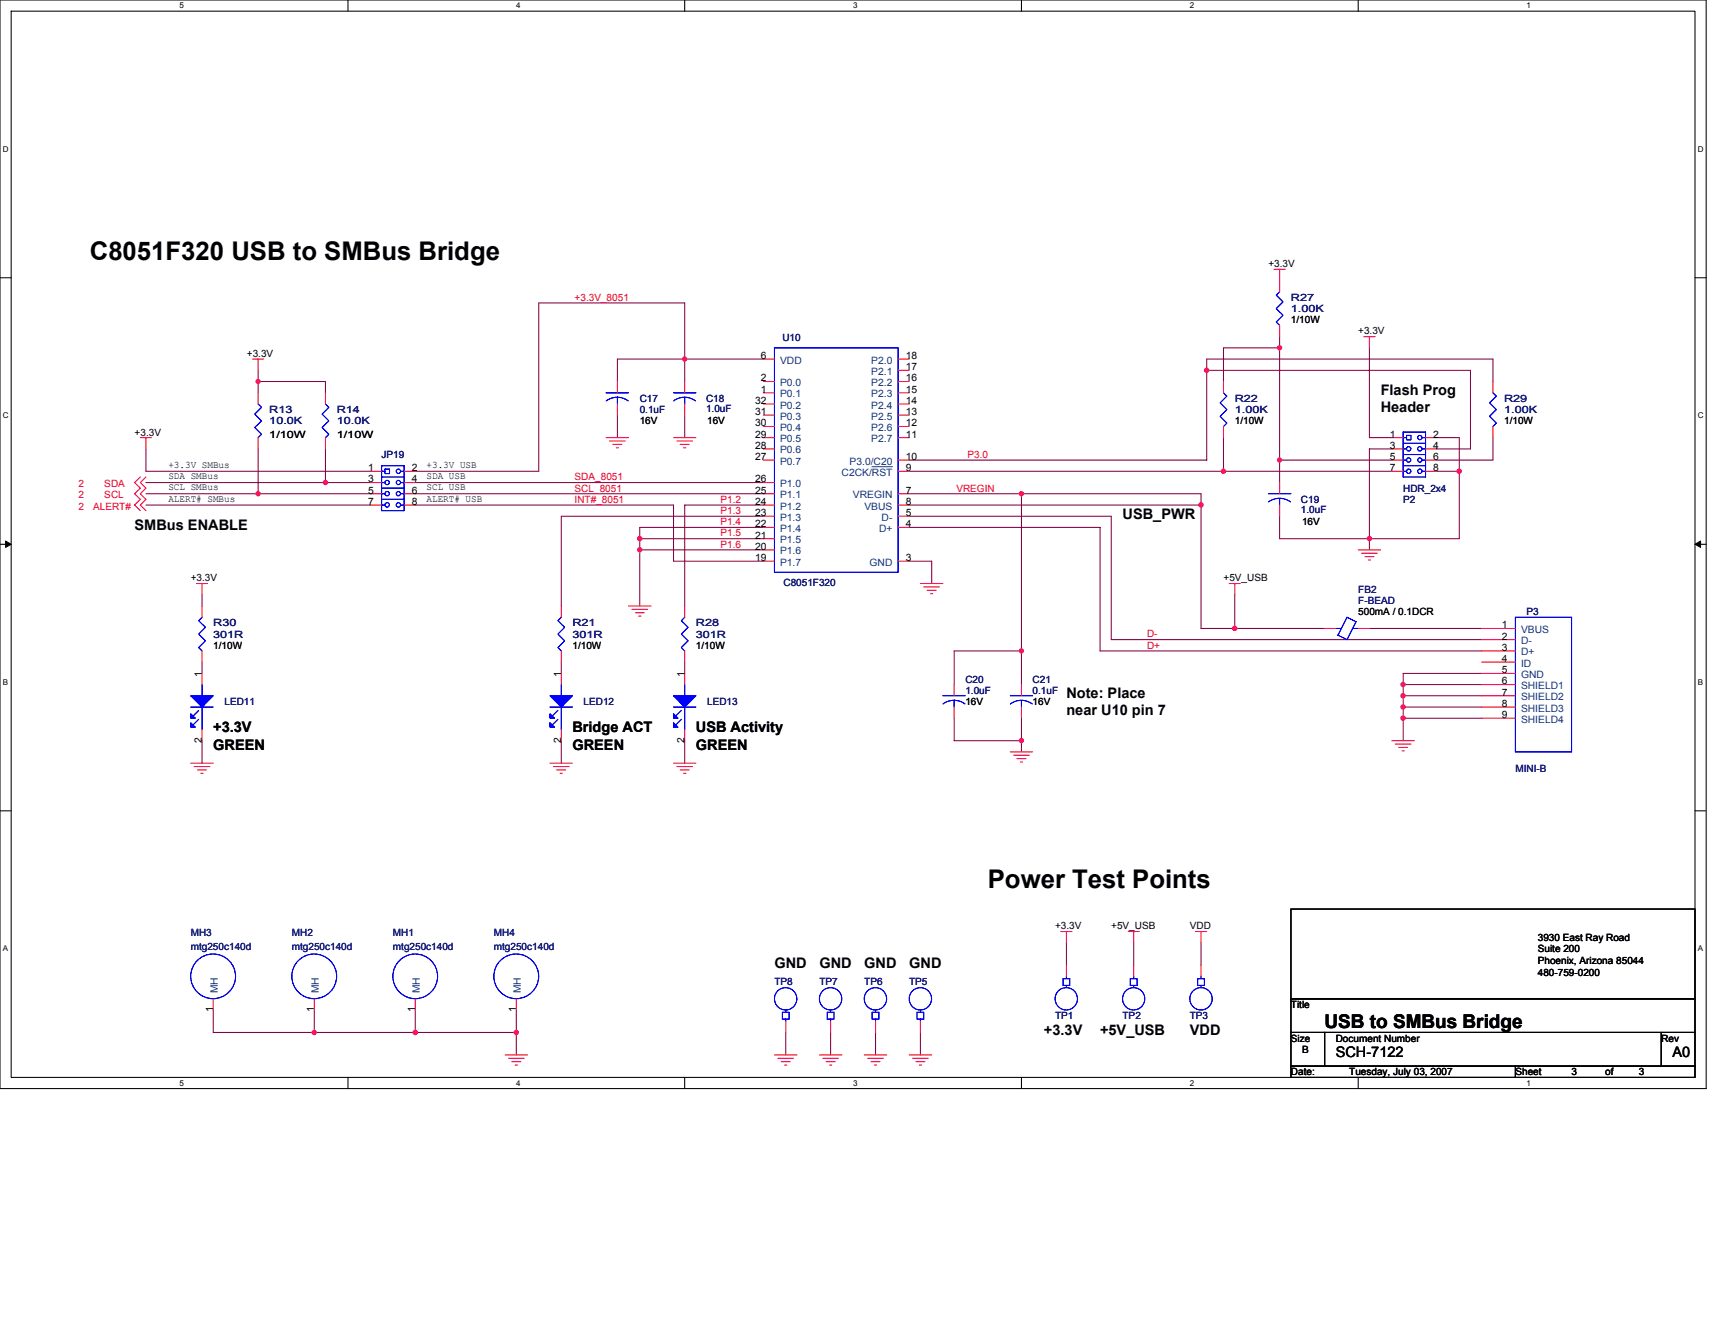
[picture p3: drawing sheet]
<svg xmlns="http://www.w3.org/2000/svg" width="279mm" height="216mm" viewBox="0 0 279 216" stroke-linecap="round" stroke-linejoin="round" font-family="sans-serif">
<path d="M0 0h278v177.4h-278zM1.8 1.8h274.3v173.8h-274.3z" fill="none" stroke="#000" stroke-width=".17"/>
<g fill="#fff">
<path d="M29.3 .2h.7v1.5h-.7z"/>
<path d="M29.3 175.7h.7v1.5h-.7z"/>
</g>
<path d="M56.7 0v1.8M56.7 175.6v1.8" fill="none" stroke="#000" stroke-width=".17"/>
<g fill="#fff">
<path d="M84.1 .2h.7v1.5h-.7z"/>
<path d="M84.1 175.7h.7v1.5h-.7z"/>
</g>
<path d="M111.5 0v1.8M111.5 175.6v1.8" fill="none" stroke="#000" stroke-width=".17"/>
<g fill="#fff">
<path d="M139 .2h.7v1.5h-.7z"/>
<path d="M139 175.7h.7v1.5h-.7z"/>
</g>
<path d="M166.4 0v1.8M166.4 175.6v1.8" fill="none" stroke="#000" stroke-width=".17"/>
<g fill="#fff">
<path d="M193.8 .2h.8v1.5h-.8z"/>
<path d="M193.8 175.7h.8v1.5h-.8z"/>
</g>
<path d="M221.3 0v1.8M221.3 175.6v1.8" fill="none" stroke="#000" stroke-width=".17"/>
<g fill="#fff">
<path d="M248.7 .2h.7v1.5h-.7z"/>
<path d="M248.7 175.7h.7v1.5h-.7z"/>
<path d="M.5 23.5h.9v1.5h-.9z"/>
<path d="M276.6 23.5h1v1.5h-1z"/>
<path d="M.5 67h.9v1.4h-.9z"/>
<path d="M276.6 67h1v1.4h-1z"/>
</g>
<path d="M0 45.3h1.8M276.1 45.3h1.9" fill="none" stroke="#000" stroke-width=".17"/>
<g fill="#fff">
<path d="M.5 110.4h.8v1.5h-.8z"/>
<path d="M276.6 110.4h.9v1.5h-.9z"/>
</g>
<path d="M0 88.7h1.8M276.1 88.7h1.9" fill="none" stroke="#000" stroke-width=".17"/>
<path d="M.9 88.2l.9 .5-.9 .5zM276.1 88.7l1-.5v1z" fill="#000" stroke="#000" stroke-width=".16"/>
<g fill="#fff">
<path d="M.5 153.8h.8v1.5h-.8z"/>
<path d="M276.6 153.8h.9v1.5h-.9z"/>
</g>
<path d="M0 132.1h1.8M276.1 132.1h1.9M210.3 148.1h65.8v14.7h-65.8zM210.3 162.8h65.8v5.4h-65.8zM210.3 168.2h5.5v5.5h-5.5zM210.3 173.7h36.6v1.9h-36.6zM215.8 168.2h54.9v5.5h-54.9zM246.9 173.7h29.2v1.9h-29.2zM270.7 168.2h5.4v5.5h-5.4z" fill="none" stroke="#000" stroke-width=".17"/>
<g fill="none" stroke="#800040" stroke-width=".17">
<path d="M124.4 58.5h-12.9v-9.1h-23.7v27.4h-20.2M208.5 54.9v23.7M208.5 56.7h-9.2v5.5M223.1 56.7v14.6h3.7M23.8 78.6h36.5M23.8 73.2v3.6h36.5M42.1 62.2h10.9v1.8M42.1 60.3v3.7M42.1 73.2v7.3M53 73.2v5.4M67.6 78.6h56.8M100.6 62.2v-3.7h10.9v3.7"/>
<path d="M100.6 67.6v3.7M111.5 67.6v3.7M148.1 76.8h78.7M196.6 60.3h43v12.9h-5.5M199.3 71.3v5.5M208.5 75h18.3M226.8 73.2h-3.7v16.4M234.1 71.3h3.6v16.5h-29.2v-3.7M234.1 76.8h3.6M243.2 62.2v-3.7h-46.6v16.5h-48.5M243.2 71.3v3.7h-9.1M23.8 82.3h36.5"/>
<path d="M23.8 80.5h36.5M32.9 96.9v1.8M67.6 82.3h42.1v9.1h14.7M67.6 80.5h56.8M104.2 87.8h20.2M104.2 89.6h20.2M124.4 85.9h-20.2v12.8M124.4 84.1h-33v14.6M124.4 82.3h-12.9v16.4M148.1 80.5h47.6v21.9h20.1M148.1 85.9h31.1v20.2h62.2M148.1 84.1h32.9v20.1h60.4"/>
<path d="M148.1 82.3h47.6M148.1 91.4h3.7v3.7M166.4 80.5v31M201.2 96.9v5.5M32.9 107.9v1.8M91.4 107.9v1.8M111.5 107.9v1.8M155.4 117v3.7h11M166.4 106.1h-11v5.4M166.4 117v5.5M223.1 102.4h18.3M228.6 113.4v1.8h12.8"/>
<path d="M228.6 115.2v1.8h12.8M228.6 111.5h12.8M228.6 117v3.7M228.6 113.4h12.8M241.4 109.7h-12.8v3.7M32.9 120.7v3.7M91.4 120.7v3.7M111.5 120.7v3.7M173.7 153.6v3.7M184.7 153.6v3.7M195.7 153.6v3.7M34.7 164.6v3.6h49.4"/>
<path d="M51.2 164.6v3.6M67.6 164.6v3.6M84.1 164.6v7.3M128 168.2v3.7M135.3 168.2v3.7M142.6 168.2v3.7M149.9 168.2v3.7"/>
</g>
<g fill="#f0f" stroke="#f0f" stroke-width=".17">
<circle cx="111.5" cy="58.5" r=".36"/>
<circle cx="104.2" cy="89.6" r=".36"/>
<circle cx="53" cy="78.6" r=".35"/>
<circle cx="42" cy="80.4" r=".35"/>
<circle cx="195.7" cy="82.3" r=".36"/>
<circle cx="201.2" cy="102.4" r=".36"/>
<circle cx="104.2" cy="87.8" r=".36"/>
<circle cx="228.6" cy="111.5" r=".36"/>
<circle cx="228.6" cy="117" r=".36"/>
<circle cx="208.5" cy="75" r=".35"/>
<circle cx="208.5" cy="56.7" r=".35"/>
<circle cx="223.1" cy="87.8" r=".36"/>
<circle cx="228.6" cy="113.4" r=".36"/>
<circle cx="228.6" cy="115.2" r=".36"/>
<circle cx="166.4" cy="106.1" r=".35"/>
<circle cx="196.6" cy="60.3" r=".36"/>
<circle cx="199.3" cy="76.8" r=".36"/>
<circle cx="166.4" cy="120.7" r=".35"/>
<circle cx="237.7" cy="76.8" r=".36"/>
<circle cx="166.4" cy="80.4" r=".35"/>
<circle cx="42" cy="62.2" r=".35"/>
<circle cx="84.1" cy="168.2" r=".36"/>
<circle cx="67.6" cy="168.2" r=".36"/>
<circle cx="51.2" cy="168.2" r=".36"/>
</g>
<g fill="none" stroke="#f00" stroke-width=".17">
<path d="M41.1 58.5h1.9M42.1 58.5v1.8M124.4 58.5h1.8M146.3 58.5h1.8M207.6 43.9h1.8M208.5 43.9v3.6M208.5 53v1.9M222.2 54.9h1.8M223.1 54.9v1.8M22.9 71.3h1.8M22.9 77.7l-1 .9 1 .9-1 1 1 .9-1 .9 1 .9M23.8 71.3v1.9"/>
<path d="M23.8 77.7l-.9 .9 .9 .9-.9 1 .9 .9-.9 .9 .9 .9M42.1 64v1.8M42.1 71.3v1.9M53 64v1.8M53 71.3v1.9M60.3 76.8h1.9M60.3 78.6h1.9M65.8 76.8h1.8M65.8 78.6h1.8M98.7 71.3h3.7M99.3 71.9h2.6M99.8 72.4h1.5"/>
<path d="M100.4 73h.4M100.6 62.2v1.8M100.6 65.8v1.8M109.7 71.3h3.7M110.3 71.9h2.5M110.8 72.4h1.5M111.4 73h.3M111.5 62.2v1.8M111.5 65.8v1.8M124.4 71.3h1.8M124.4 73.2h1.8M124.4 75h1.8"/>
<path d="M124.4 62.2h1.8M124.4 64h1.8M124.4 65.8h1.8M124.4 67.6h1.8M124.4 69.5h1.8M124.4 78.6h1.8M146.3 71.3h1.8M146.3 75h1.8M146.3 76.8h1.8M146.3 62.2h1.8M146.3 64h1.8M146.3 65.8h1.8"/>
<path d="M146.3 67.6h1.8M146.3 69.5h1.8M146.3 60.3h1.8M199.3 62.2v1.8M199.3 69.5v1.8M208.5 78.6v1.9M226.8 71.3h1.8M226.8 73.2h1.8M226.8 75h1.8M226.8 76.8h1.8M232.2 71.3h1.9M232.2 73.2h1.9"/>
<path d="M232.2 75h1.9M232.2 76.8h1.9M243.2 62.2v1.8M243.2 69.5v1.8M32 95.1h1.8M32.9 95.1v1.8M32.9 98.7v1.9M60.3 80.5h1.9M60.3 82.3h1.9M65.8 80.5h1.8M65.8 82.3h1.8M91.4 98.7v1.9"/>
<path d="M102.4 98.7h3.7M103 99.3h2.5M103.5 99.8h1.5M111.5 98.7v1.9M124.4 89.6h1.8M124.4 91.4h1.8M124.4 80.5h1.8M124.4 82.3h1.8M124.4 84.1h1.8M124.4 85.9h1.8M124.4 87.8h1.8M146.3 91.4h1.8"/>
<path d="M146.3 80.5h1.8M146.3 82.3h1.8M146.3 84.1h1.8M146.3 85.9h1.8M149.9 95.1h3.7M150.5 95.6h2.6M151 96.2h1.5M151.6 96.7h.4M200.2 95.1h1.9M201.2 95.1v1.8M208.5 82.3v1.8M221.3 89.6h3.6"/>
<path d="M221.8 90.1h2.6M222.4 90.7h1.4M222.9 91.2h.4M32.9 106.1v1.8M32.9 109.7v1.8M32.9 118.9v1.8M91.4 106.1v1.8M91.4 109.7v1.8M91.4 118.9v1.8M104.1 100.4h.3M111.5 106.1v1.8M111.5 109.7v1.8"/>
<path d="M111.5 118.9v1.8M155.4 111.5v1.9M155.4 115.2v1.8M166.4 111.5v1.9M166.4 115.2v1.8M215.8 102.4h1.8M221.3 102.4h1.8M241.4 102.4h5.5M241.4 106.1h5.5M241.4 104.2h5.5M241.4 107.9h5.5M241.4 109.7h5.5"/>
<path d="M241.4 111.5h5.5M241.4 113.4h5.5M241.4 115.2h5.5M241.4 117h5.5M31.1 124.4h3.6M31.6 124.9h2.6M32.2 125.5h1.4M32.7 126h.4M89.6 124.4h3.7M90.1 124.9h2.6M90.7 125.5h1.5M91.2 126h.4"/>
<path d="M109.7 124.4h3.7M110.3 124.9h2.5M110.8 125.5h1.5M111.4 126h.3M164.6 122.5h3.6M165.1 123.1h2.6M165.7 123.6h1.5M166.2 124.2h.4M226.8 120.7h3.6M227.3 121.2h2.6M227.9 121.8h1.4M228.4 122.3h.4"/>
<path d="M172.8 151.8h1.8M173.7 151.8v1.8M173.7 157.3v1.8M183.8 151.8h1.8M184.7 151.8v1.8M184.7 157.3v1.8M194.8 151.8h1.8M195.7 151.8v1.8M195.7 157.3v1.8M34.7 162.8v1.8M51.2 162.8v1.8M67.6 162.8v1.8"/>
<path d="M82.3 171.9h3.6M82.8 172.4h2.6M83.4 173h1.5M83.9 173.5h.4M84.1 162.8v1.8M126.2 171.9h3.6M126.7 172.4h2.6M127.3 173h1.4M127.8 173.5h.4M128 166.4v1.8M133.5 171.9h3.7M134 172.4h2.6"/>
<path d="M134.6 173h1.5M135.1 173.5h.4M135.3 166.4v1.8M140.8 171.9h3.7M141.4 172.4h2.5M141.9 173h1.5M142.5 173.5h.3M142.6 166.4v1.8M148.1 171.9h3.7M148.7 172.4h2.5M149.2 173h1.5M149.8 173.5h.3"/>
<path d="M149.9 166.4v1.8"/>
</g>
<g fill="none" stroke="#00f" stroke-width=".17">
<path d="M126.2 56.7h20.1v36.6h-20.1zM208.5 47.5l-.6 .6 1.1 1.1-1.1 1.1 1.1 1.1-1.1 1.1 .6 .5M42.1 65.8l.5 .6-1.1 1.1 1.1 1.1-1.1 1.1 1.1 1.1-.5 .5M53 65.8l.6 .6-1.1 1.1 1.1 1.1-1.1 1.1 1.1 1.1-.6 .5M62.2 79.5h3.6M62.2 75.9h3.6v7.3h-3.6zM62.2 77.7h3.6M62.2 76.8h.5M62.2 78.6h.5M62.7 76.4h.8v.8h-.8zM65.3 78.6h.5M65.3 76.8h.5"/>
<path d="M98.7 64h3.7M98.8 65.3l1-.5 .8-.1 1.1 .2 .6 .4M100.6 64.7v1.1M109.7 64h3.7M109.7 65.3a2.96 2.96 0 0 1 3.6 0M111.5 64.7v1.1M199.3 64l.6 .6-1.1 1 1.1 1.1-1.1 1.1 1.1 1.1-.6 .6M228.6 74.1h3.6M228.6 70.4h3.6v7.3h-3.6zM228.6 72.2h3.6M228.6 71.3h.6M228.6 73.2h.6"/>
<path d="M228.6 75h.6M228.6 75.9h3.6M228.6 76.8h.6M229.2 71h.7v.7h-.7zM231.7 73.2h.5M231.7 71.3h.5M231.7 75h.5M231.7 76.8h.5M243.2 64l.6 .6-1.1 1 1.1 1.1-1.1 1.1 1.1 1.1-.6 .6M62.2 80.5h.5M62.2 81.4h3.6M62.2 82.3h.5"/>
<path d="M65.3 80.5h.5M65.3 82.3h.5M206.7 80.5h3.6M206.7 81.8a2.96 2.96 0 0 1 3.5 0M208.5 81.2v1.1M31.1 115.2h3.6M32.4 115.8l-.9 .9M32.4 117.2l-.9 .9M32.9 100.6l-.5 .5 1.1 1.1-1.1 1.1 1.1 1.1-1.1 1.1 .5 .6M32.9 111.5v1.9M32.9 115.2v3.7M89.6 115.2h3.7"/>
<path d="M90.9 115.8l-.9 .9M90.9 117.2l-.9 .9M91.4 100.6l-.5 .5 1.1 1.1-1.1 1.1 1.1 1.1-1.1 1.1 .5 .6M91.4 111.5v1.9M91.4 115.2v3.7M109.7 115.2h3.7M111 115.8l-.9 .9M111 117.2l-.9 .9M111.5 100.6l-.5 .5 1.1 1.1-1.1 1.1 1.1 1.1-1.1 1.1 .5 .6M111.5 111.5v1.9M111.5 115.2v3.7M153.6 113.4h3.7"/>
<path d="M153.6 114.7l1.1-.5 .7-.1 .8 .1 1 .5M155.4 114.1v1.1M164.6 113.4h3.6M164.6 114.7a2.96 2.96 0 0 1 3.6 0M166.4 114.1v1.1M217.6 102.4h.9M219.5 100.6l1.4 .7-1.4 2.9-1.5-.7zM220.4 102.4h.9M246.9 100.6h9.1v21.9h-9.1zM173.2 159.5h1.1v1.1h-1.1zM173.7 159.1v.4M184.1 159.5h1.2v1.1h-1.2z"/>
<path d="M184.7 159.1v.4M195.1 159.5h1.1v1.1h-1.1zM195.7 159.1v.4M127.5 165h1.1v1.1h-1.1zM128 164.6v.4M128 166.1v.3M134.8 165h1.1v1.1h-1.1zM135.3 164.6v.4M135.3 166.1v.3M142.1 165h1.1v1.1h-1.1zM142.6 164.6v.4M142.6 166.1v.3"/>
<path d="M149.4 165h1.1v1.1h-1.1zM149.9 164.6v.4M149.9 166.1v.3M173.7 160.6v.3M184.7 160.6v.3M195.7 160.6v.3"/>
<circle cx="63.1" cy="78.6" r=".36"/>
<circle cx="64.9" cy="76.8" r=".36"/>
<circle cx="64.9" cy="78.6" r=".35"/>
<circle cx="229.5" cy="73.1" r=".36"/>
<circle cx="229.5" cy="76.8" r=".36"/>
<circle cx="229.5" cy="75" r=".35"/>
<circle cx="231.3" cy="73.1" r=".36"/>
<circle cx="231.3" cy="76.8" r=".36"/>
<circle cx="231.3" cy="71.3" r=".35"/>
<circle cx="231.3" cy="75" r=".35"/>
<circle cx="63.1" cy="82.3" r=".36"/>
<circle cx="63.1" cy="80.4" r=".36"/>
<circle cx="64.9" cy="82.3" r=".36"/>
<circle cx="64.9" cy="80.4" r=".35"/>
<circle cx="34.7" cy="159.1" r="3.6"/>
<circle cx="51.2" cy="159.1" r="3.6"/>
<circle cx="67.6" cy="159.1" r="3.6"/>
<circle cx="84.1" cy="159.1" r="3.6"/>
<circle cx="128" cy="162.7" r="1.82"/>
<circle cx="135.3" cy="162.7" r="1.82"/>
<circle cx="142.6" cy="162.7" r="1.82"/>
<circle cx="149.9" cy="162.7" r="1.82"/>
<circle cx="173.7" cy="162.7" r="1.82"/>
<circle cx="184.7" cy="162.7" r="1.82"/>
<circle cx="195.7" cy="162.7" r="1.82"/>
</g>
<g fill="#00f" stroke="#00f" stroke-width=".17">
<path d="M109.7 113.4h3.7l-1.9 1.8z" fill-rule="evenodd"/>
<path d="M109.7 116.3l.7 .7h-.7z" fill-rule="evenodd"/>
<path d="M109.7 117.8l.7 .7h-.7z" fill-rule="evenodd"/>
<path d="M109.7 113.4h3.7l-1.9 1.8z" fill-rule="evenodd"/>
<path d="M109.7 116.3l.7 .7h-.7z" fill-rule="evenodd"/>
<path d="M109.7 117.8l.7 .7h-.7z" fill-rule="evenodd"/>
<path d="M31.1 113.4h3.6l-1.8 1.8z" fill-rule="evenodd"/>
<path d="M31.1 116.3l.7 .7h-.7z" fill-rule="evenodd"/>
<path d="M31.1 117.8l.7 .7h-.7z" fill-rule="evenodd"/>
<path d="M31.1 113.4h3.6l-1.8 1.8z" fill-rule="evenodd"/>
<path d="M31.1 116.3l.7 .7h-.7z" fill-rule="evenodd"/>
<path d="M31.1 117.8l.7 .7h-.7z" fill-rule="evenodd"/>
<path d="M89.6 113.4h3.7l-1.9 1.8z" fill-rule="evenodd"/>
<path d="M89.6 116.3l.7 .7h-.7z" fill-rule="evenodd"/>
<path d="M89.6 117.8l.7 .7h-.7z" fill-rule="evenodd"/>
<path d="M89.6 113.4h3.7l-1.9 1.8z" fill-rule="evenodd"/>
<path d="M89.6 116.3l.7 .7h-.7z" fill-rule="evenodd"/>
<path d="M89.6 117.8l.7 .7h-.7z" fill-rule="evenodd"/>
</g>
<path d="M142 76.1h3.4" fill="none" stroke="#004080" stroke-width=".16"/>
<g font-size="4.2">
<text x="14.6" y="42.3">C8051F320 USB to SMBus Bridge</text>
<text x="160.9" y="144.7">Power Test Points</text>
</g>
<text font-size="3.1" x="215.8" y="167.4">USB to SMBus Bridge</text>
<g font-size="2.4">
<text x="224.9" y="64.4">Flash Prog</text>
<text x="224.9" y="67.2">Header</text>
<text x="21.9" y="86.3">SMBus ENABLE</text>
<text x="182.9" y="84.5">USB_PWR</text>
<text x="173.7" y="113.7">Note: Place</text>
<text x="34.7" y="119.2">+3.3V</text>
<text x="93.3" y="119.2">Bridge ACT</text>
<text x="113.4" y="119.2">USB Activity</text>
<text x="173.7" y="116.6">near U10 pin 7</text>
<text x="34.7" y="122.2">GREEN</text>
<text x="93.3" y="122.2">GREEN</text>
<text x="113.4" y="122.2">GREEN</text>
<text x="126.2" y="157.6">GND</text>
<text x="133.5" y="157.6">GND</text>
<text x="140.8" y="157.6">GND</text>
<text x="148.1" y="157.6">GND</text>
<text x="170.1" y="168.6">+3.3V</text>
<text x="179.2" y="168.6">+5V_USB</text>
<text x="193.8" y="168.6">VDD</text>
<text x="217.6" y="172.2">SCH-7122</text>
<text x="272.5" y="172.2">A0</text>
</g>
<g font-size="1.7">
<text x="124" y="58.5">6</text>
<text x="147.6" y="58.5">18</text>
<text x="123" y="65.8">32</text>
<text x="124" y="62.1">2</text>
<text x="124" y="64">1</text>
<text x="147.6" y="60.3">17</text>
<text x="147.6" y="62.1">16</text>
<text x="147.6" y="64">15</text>
<text x="147.6" y="65.8">14</text>
<text x="123" y="67.6">31</text>
<text x="123" y="69.5">30</text>
<text x="123" y="71.3">29</text>
<text x="147.6" y="67.6">13</text>
<text x="147.6" y="69.5">12</text>
<text x="147.6" y="71.3">11</text>
<text x="226.4" y="71.3">1</text>
<text x="233.5" y="71.3">2</text>
<text x="60" y="76.8">1</text>
<text x="67.1" y="76.8">2</text>
<text x="123" y="73.1">28</text>
<text x="123" y="75">27</text>
<text x="147.6" y="75">10</text>
<text x="147.6" y="76.8">9</text>
<text x="226.4" y="73.1">3</text>
<text x="226.4" y="75">5</text>
<text x="226.4" y="76.8">7</text>
<text x="233.5" y="73.1">4</text>
<text x="233.5" y="75">6</text>
<text x="233.5" y="76.8">8</text>
<text x="60" y="78.6">3</text>
<text x="60" y="80.4">5</text>
<text x="60" y="82.3">7</text>
<text x="67.1" y="78.6">4</text>
<text x="67.1" y="80.4">6</text>
<text x="67.1" y="82.3">8</text>
<text x="123" y="78.6">26</text>
<text x="123" y="80.4">25</text>
<text x="123" y="82.3">24</text>
<text x="147.6" y="80.4">7</text>
<text x="147.6" y="82.3">8</text>
<text x="123" y="84.1">23</text>
<text x="123" y="85.9">22</text>
<text x="123" y="87.8">21</text>
<text x="123" y="89.6">20</text>
<text x="147.6" y="84.1">5</text>
<text x="147.6" y="85.9">4</text>
<text x="123" y="91.4">19</text>
<text x="147.6" y="91.4">3</text>
<text x="244.7" y="102.4">1</text>
<text x="244.7" y="106">3</text>
<text x="244.7" y="104.2">2</text>
<text x="244.7" y="107.9">4</text>
<text x="32.9" y="110.3" transform="rotate(-90 32.9 110.3)">1</text>
<text x="91.4" y="110.3" transform="rotate(-90 91.4 110.3)">1</text>
<text x="111.5" y="110.3" transform="rotate(-90 111.5 110.3)">1</text>
<text x="244.7" y="109.7">5</text>
<text x="244.7" y="111.5">6</text>
<text x="244.7" y="113.3">7</text>
<text x="244.7" y="115.2">8</text>
<text x="244.7" y="117">9</text>
<text x="32.9" y="121.1" transform="rotate(-90 32.9 121.1)">2</text>
<text x="91.4" y="121.1" transform="rotate(-90 91.4 121.1)">2</text>
<text x="111.5" y="121.1" transform="rotate(-90 111.5 121.1)">2</text>
<text x="34.7" y="165" transform="rotate(-90 34.7 165)">1</text>
<text x="51.2" y="165" transform="rotate(-90 51.2 165)">1</text>
<text x="67.6" y="165" transform="rotate(-90 67.6 165)">1</text>
<text x="84.1" y="165" transform="rotate(-90 84.1 165)">1</text>
</g>
<g font-size="1.7" fill="#004080">
<text x="127.1" y="59.2">VDD</text>
<text x="141.9" y="59.2">P2.0</text>
<text x="127.1" y="62.9">P0.0</text>
<text x="127.1" y="64.7">P0.1</text>
<text x="141.9" y="61.1">P2.1</text>
<text x="141.9" y="62.9">P2.2</text>
<text x="141.9" y="64.7">P2.3</text>
<text x="127.1" y="66.6">P0.2</text>
<text x="127.1" y="68.4">P0.3</text>
<text x="127.1" y="70.2">P0.4</text>
<text x="141.9" y="66.6">P2.4</text>
<text x="141.9" y="68.4">P2.5</text>
<text x="141.9" y="70.2">P2.6</text>
<text x="127.1" y="72.1">P0.5</text>
<text x="127.1" y="73.9">P0.6</text>
<text x="127.1" y="75.7">P0.7</text>
<text x="137.1" y="77.5">C2CK/RST</text>
<text x="138.4" y="75.7">P3.0/C20</text>
<text x="141.9" y="72.1">P2.7</text>
<text x="127.1" y="79.4">P1.0</text>
<text x="127.1" y="81.2">P1.1</text>
<text x="127.1" y="83">P1.2</text>
<text x="139" y="81.2">VREGIN</text>
<text x="140.8" y="83">VBUS</text>
<text x="127.1" y="84.9">P1.3</text>
<text x="127.1" y="86.7">P1.4</text>
<text x="127.1" y="88.5">P1.5</text>
<text x="143.2" y="86.7">D+</text>
<text x="143.6" y="84.9">D-</text>
<text x="127.1" y="90.3">P1.6</text>
<text x="127.1" y="92.2">P1.7</text>
<text x="141.7" y="92.2">GND</text>
<text x="247.8" y="103.1">VBUS</text>
<text x="247.8" y="106.8">D+</text>
<text x="247.8" y="105">D-</text>
<text x="247.8" y="108.6">ID</text>
<text x="247.8" y="110.5">GND</text>
<text x="247.8" y="112.3">SHIELD1</text>
<text x="247.8" y="114.1">SHIELD2</text>
<text x="247.8" y="116">SHIELD3</text>
<text x="247.8" y="117.8">SHIELD4</text>
<text x="35.5" y="161.8" transform="rotate(-90 35.5 161.8)">MH</text>
<text x="52" y="161.8" transform="rotate(-90 52 161.8)">MH</text>
<text x="68.4" y="161.8" transform="rotate(-90 68.4 161.8)">MH</text>
<text x="84.9" y="161.8" transform="rotate(-90 84.9 161.8)">MH</text>
</g>
<g font-size="1.6">
<text x="206.7" y="43.5">+3.3V</text>
<text x="210.3" y="52.7">1/10W</text>
<text x="40.2" y="58.2">+3.3V</text>
<text x="221.3" y="54.5">+3.3V</text>
<text x="21.9" y="71">+3.3V</text>
<text x="43.9" y="71.3">1/10W</text>
<text x="54.9" y="71.3">1/10W</text>
<text x="104.2" y="69.1">16V</text>
<text x="115.2" y="69.1">16V</text>
<text x="201.2" y="69.1">1/10W</text>
<text x="245" y="69.1">1/10W</text>
<text x="27.4" y="76.2">+3.3V SMBus</text>
<text x="69.5" y="76.2">+3.3V USB</text>
<text x="27.4" y="78.1">SDA SMBus</text>
<text x="27.4" y="79.9">SCL SMBus</text>
<text x="27.4" y="81.7">ALERT# SMBus</text>
<text x="69.5" y="78.1">SDA USB</text>
<text x="69.5" y="81.7">ALERT# USB</text>
<text x="69.5" y="79.9">SCL USB</text>
<text x="212.1" y="85.6">16V</text>
<text x="31.1" y="94.7">+3.3V</text>
<text x="199.3" y="94.7">+5V_USB</text>
<text x="221.3" y="100.2">500mA / 0.1DCR</text>
<text x="34.7" y="105.7">1/10W</text>
<text x="93.3" y="105.7">1/10W</text>
<text x="113.4" y="105.7">1/10W</text>
<text x="157.3" y="114.9">16V</text>
<text x="168.2" y="114.9">16V</text>
<text x="171.9" y="151.4">+3.3V</text>
<text x="181" y="151.4">+5V_USB</text>
<text x="193.8" y="151.4">VDD</text>
<text x="250.5" y="153.3">3930 East Ray Road</text>
<text x="250.5" y="155.2">Suite 200</text>
<text x="250.5" y="157.1">Phoenix, Arizona 85044</text>
<text x="250.5" y="159">480-759-0200</text>
<text x="210.3" y="164.2">Title</text>
<text x="210.3" y="169.7">Size</text>
<text x="212.1" y="171.6">B</text>
<text x="217.6" y="169.7">Document Number</text>
<text x="270.7" y="169.7">Rev</text>
<text x="210.3" y="175.2">Date:</text>
<text x="219.8" y="175.2">Tuesday, July 03, 2007</text>
<text x="246.9" y="175.2">Sheet</text>
<text x="256" y="175.2">3</text>
<text x="261.5" y="175.2">of</text>
<text x="267" y="175.2">3</text>
</g>
<g font-size="1.6" fill="#f00">
<text x="93.6" y="49">+3.3V_8051</text>
<text x="157.6" y="74.6">P3.0</text>
<text x="12.8" y="83">2</text>
<text x="12.8" y="79.4">2</text>
<text x="12.8" y="81.2">2</text>
<text x="15.2" y="83">ALERT#</text>
<text x="17" y="79.4">SDA</text>
<text x="17" y="81.2">SCL</text>
<text x="93.6" y="81.9">INT#_8051</text>
<text x="93.6" y="80.1">SCL_8051</text>
<text x="93.6" y="78.3">SDA_8051</text>
<text x="117.4" y="83.8">P1.3</text>
<text x="117.4" y="81.9">P1.2</text>
<text x="155.8" y="80.1">VREGIN</text>
<text x="117.4" y="85.6">P1.4</text>
<text x="117.4" y="87.4">P1.5</text>
<text x="117.4" y="89.2">P1.6</text>
<text x="186.9" y="103.9">D-</text>
<text x="186.9" y="105.7">D+</text>
</g>
<g font-size="1.6" fill="#000080">
<text x="210.3" y="49">R27</text>
<text x="210.3" y="50.8">1.00K</text>
<text x="127.5" y="55.6">U10</text>
<text x="104.2" y="65.5">C17</text>
<text x="115" y="65.5">C18</text>
<text x="201.2" y="65.5">R22</text>
<text x="245" y="65.5">R29</text>
<text x="43.9" y="67.3">R13</text>
<text x="43.9" y="69.1">10.0K</text>
<text x="54.9" y="67.3">R14</text>
<text x="54.9" y="69.1">10.0K</text>
<text x="104.2" y="67.3">0.1uF</text>
<text x="115" y="67.1">1.0uF</text>
<text x="201.2" y="67.3">1.00K</text>
<text x="245" y="67.3">1.00K</text>
<text x="62.2" y="74.6">JP19</text>
<text x="211.9" y="81.9">C19</text>
<text x="211.9" y="83.6">1.0uF</text>
<text x="228.6" y="81.9">P2</text>
<text x="228.6" y="80.1">HDR_2x4</text>
<text x="127.6" y="95.5">C8051F320</text>
<text x="221.3" y="96.6">FB2</text>
<text x="221.3" y="98.4">F-BEAD</text>
<text x="248.7" y="100.2">P3</text>
<text x="34.7" y="102.1">R30</text>
<text x="34.7" y="103.9">301R</text>
<text x="93.3" y="102.1">R21</text>
<text x="93.3" y="103.9">301R</text>
<text x="113.4" y="102.1">R28</text>
<text x="113.4" y="103.9">301R</text>
<text x="157.3" y="111.2">C20</text>
<text x="157.3" y="113">1.0uF</text>
<text x="168.2" y="111.2">C21</text>
<text x="168.2" y="113">0.1uF</text>
<text x="36.6" y="114.9">LED11</text>
<text x="95.1" y="114.9">LED12</text>
<text x="115.2" y="114.9">LED13</text>
<text x="246.9" y="125.8">MINI-B</text>
<text x="31.1" y="152.5">MH3</text>
<text x="31.1" y="154.7">mtg250c140d</text>
<text x="47.5" y="152.5">MH2</text>
<text x="47.5" y="154.7">mtg250c140d</text>
<text x="64" y="152.5">MH1</text>
<text x="64" y="154.7">mtg250c140d</text>
<text x="80.5" y="152.5">MH4</text>
<text x="80.5" y="154.7">mtg250c140d</text>
<text x="126.2" y="160.6">TP8</text>
<text x="133.5" y="160.6">TP7</text>
<text x="140.8" y="160.6">TP6</text>
<text x="148.1" y="160.6">TP5</text>
<text x="171.9" y="166.1">TP1</text>
<text x="182.9" y="166.1">TP2</text>
<text x="193.8" y="166.1">TP3</text>
</g>
<g font-size="1.3">
<text x="29.3" y="1.4">5</text>
<text x="84.1" y="1.4">4</text>
<text x="139" y="1.4">3</text>
<text x="193.8" y="1.4">2</text>
<text x="248.7" y="1.4">1</text>
<text x=".5" y="24.7">D</text>
<text x="276.6" y="24.7">D</text>
<text x=".5" y="68.2">C</text>
<text x="276.6" y="68.2">C</text>
<text x=".5" y="111.6">B</text>
<text x="276.6" y="111.6">B</text>
<text x=".5" y="155">A</text>
<text x="276.6" y="155">A</text>
<text x="29.3" y="176.9">5</text>
<text x="84.1" y="176.9">4</text>
<text x="139" y="176.9">3</text>
<text x="193.8" y="176.9">2</text>
<text x="248.7" y="176.9">1</text>
</g>
</svg>
